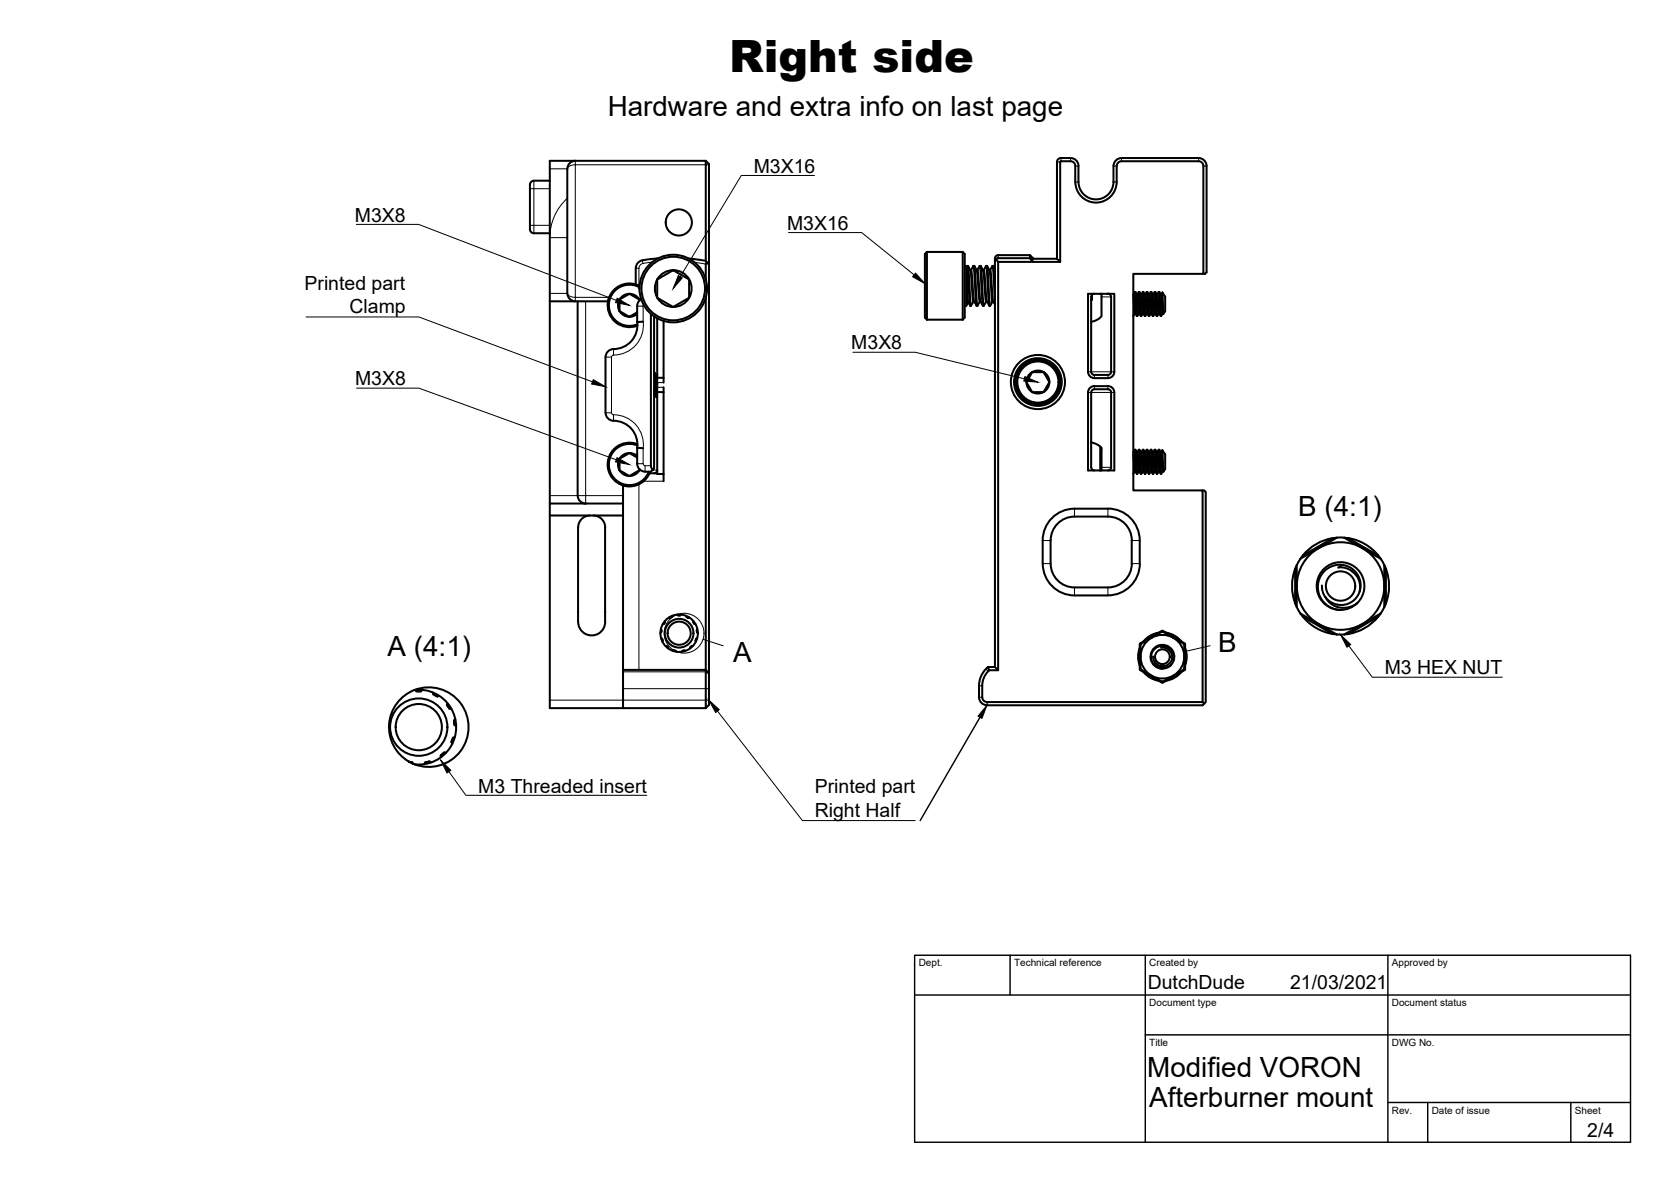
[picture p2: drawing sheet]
<svg xmlns="http://www.w3.org/2000/svg" width="420mm" height="297mm" viewBox="0 0 420 297" stroke-linecap="round" stroke-linejoin="round" font-family="sans-serif">
<!-- layer: Visible -->
<g fill="none" stroke="#000" stroke-width=".51">
<path d="M266.8 39.7h2.4a1.96 1.96 0 0 1 2 2v4a4.4 4.4 0 0 0 4.4 4.4 4.4 4.4 0 0 0 4.4-4.4v-4a2 2 0 0 1 2-2h19.4a2 2 0 0 1 2 2v26.7l-.4 .4h-.4M266.8 39.7a1.01 1.01 0 0 0-1 1M133.2 46.4v10.5a1.44 1.44 0 0 0 1 1.7h4M138.2 45.4h-4a1.01 1.01 0 0 0-1 1M142.6 42.4v31.3M144.7 40.4h-6.5v137.6h39.3M144.7 40.4h32.8v25.2l.8 .9M144.7 40.4a2 2 0 0 0-2 2M177.5 40.4l.8 .8v25.3M265.8 40.7v24.3M266.6 40.7v25.1h-15.6M266.8 40.5h2.4a1.17 1.17 0 0 1 1.2 1.2 10.8 10.8 0 0 0 .6 6.4 5.2 5.2 0 0 0 5.8 2.7 5.2 5.2 0 0 0 4-5.1v-4a1.2 1.2 0 0 1 1.2-1.2h19.4a1.2 1.2 0 0 1 1.2 1.2v27.1h-17.6v54.4h17.4v53.2h-54.2"/>
<path d="M266.8 40.5l-.2 .2M142.7 73.7a2 2 0 0 0 2 2M145.2 75.7l.1 48.8a2 2 0 0 0 2 2M152.9 75.7a5.5 5.5 0 0 0 7.4 6.1M155.8 75.3v2.9M155.8 75.3l1.6-1a1.27 1.27 0 0 1 2 .2l1.4 .8v.3M155.8 78.2l2.5 1.4M155.8 75.3a2.89 2.89 0 0 1 5.1 .2M155.8 75.3l-.4 1.4 .4 1.5M155.8 78.2l1 1 1.5 .4M159.9 71.5l.9 .3M159.9 71.5a5.5 5.5 0 0 0-7 3.9l-.1 .3h-14.6"/>
<path d="M160.2 78.5l-1.9 1.1M160.2 78.9l-1.1 .6-.8 .1M160.8 72.2a5.2 5.2 0 0 0-7.7 4.2 5.2 5.2 0 0 0 7.2 5.1M161.2 75.2l-.6 .5-.3 .8-.1 4.4M161.6 65.4a2 2 0 0 0-1.7 2v4.1M163.7 78.9v38.1l.4 1.1M164.5 79.6v38.1l-.8 .8h-1.5M165.2 70.2v4.6M165.2 70.2l3.4-1.9a1.14 1.14 0 0 1 1.7 .2l2.3 1.3a1.07 1.07 0 0 1 .7 1.5v2.7a1.07 1.07 0 0 1-1 1.4l-2.4 1.4a1.03 1.03 0 0 1-1.6-.2l-3.1-1.8M165.3 70.2a4.6 4.6 0 0 1 7-1.2 4.6 4.6 0 0 1 0 7.1 4.6 4.6 0 0 1-7-1.3M165.3 70.2a4.6 4.6 0 0 0 0 4.6M165.4 64.9l-3.8 .5"/>
<path d="M173.2 65l4.3 .6M177.5 74.8v93.5l.8 .8M177.7 65.9l-.2 .4v4M178.3 66.5v110.7l-.8 .8M233.1 63.3l-.5 .5v16l.5 .5M233.1 63.3v17M233.1 63.3h9M242.1 63.3l.5 .5v16l-.5 .5M242.1 63.3v17M242.6 66.8h.4M242.6 76.8h.4M243 66.8l.4 9"/>
<path d="M243 66.8v10M243.1 66.8l.9 10M243.1 66.8l-.1 .2M243.2 66.8l.2 .1 .1 .5 .7 9.4M243.4 75.8l-.4 1M243.4 75.8l.5 1M243.4 66.8l.6 1.1M244 67.9h.2M244 76.8h.2M244 67.9l.8 7.9M244.2 67.9l.7 7.6 .7 1.3M244.8 66.8l.8 10"/>
<path d="M244.8 66.8l-.6 1.1M244.8 75.8h.1M244.8 66.8h.2M244.8 75.8l-.6 1M245 66.8l.8 10M245 66.8l.6 1.1M245.6 76.8h.2M245.6 67.9h.2l.2 .9 .5 6.7 .6 1.3M245.6 67.9l.8 7.9M246.3 66.8l.9 10M246.3 66.8l-.6 1.1M246.4 75.8h.1"/>
<path d="M246.4 66.8h.2M246.4 75.8l-.6 1M246.6 66.8l.8 10M246.6 66.8l.6 1.1M247.2 76.8h.2M247.2 67.9l.8 7.9M247.2 67.9h.2M247.4 67.9l.6 7.4 .8 1.5M247.4 67.9l.6-1.1 .6 8.9 .1 1.1h.3M248 75.8h.2M248 66.8h.2M248 75.8l-.6 1"/>
<path d="M248.2 66.8l.8 10M248.2 66.8l.6 1.1M248.8 67.9h.2M248.8 67.9l.8 7.9M249 67.9l.6 7.3 .6 1.3M249.6 66.8l.6 8.6M249.6 66.8h.2l.1 .4 .3 4.6M249.6 75.8h.1M249.6 66.8l-.6 1.1M249.6 75.8l-.6 1M249.8 66.8l.4 .7M250.4 65.2l-.2 .5"/>
<path d="M251 65.8v102.6h-2.3a5.2 5.2 0 0 0-1.7 3.9v2.9M259 64.1v.8h-8.2l-.4 .3 .6 .6M259 64.9l.8 .9-.7-.8h6.7M259.8 65l-.8-.9h-8a1.24 1.24 0 0 0-.8 1.6v101.9M265.8 65l.8 .8M274.6 74.1v1.2l-.2 .3M275.2 73.8a.79 .79 0 0 0-.8 .8v18.8a.83 .83 0 0 0 .8 .8M276.6 73.8a.48 .48 0 0 1 .4 .8v4.9l-1 .8-1.6 .6M278.5 73.8h.1M278.6 73.8a.79 .79 0 0 1 .8 .8v18.8a.79 .79 0 0 1-.8 .8h-3.4M285 74l.5 4.7M285 74.7l.3 4"/>
<path d="M285 74l.3-.6 .5 5.7 .2 .3M285.3 73.4h.2l.1 .5 .4 5.5 .4-.7M285.3 78.7l-.3 .7M285.3 78.7h.2M285.5 78.7l.3 .7M285.5 73.4l.4 .8 .3 4 .3 .5M285.9 74h.1M286 74l.3-.6 .4 5.5 .1 .5h.2M286 74l.4 4.7M286.3 73.4l.3 .3 .4 5.7M286.4 78.7l.4 .7M286.5 73.4l.4 .9 .5 4.4"/>
<path d="M286.9 74h.1M287 74l.5 4.7M287 74l.4-.6 .4 5.6 .2 .4M287.4 73.4l.1 .2 .5 5.8 .4-.7M287.4 78.7h.1M287.4 78.7l-.4 .7M287.5 78.7l.3 .7M287.5 73.4l.4 .6M287.9 74l.5 4.7M287.9 74h.1M288 74l.5 4.7M288 74l.4-.6 .4 5.5 .2 .5"/>
<path d="M288.4 73.4l.2 .4 .4 5.6 .4-.7M288.4 78.7h.1M288.5 78.7l.3 .7M288.5 73.4l.4 .6M288.9 74l.4 4.7M288.9 74h.1M289 74l.5 4.7M289 74l.3-.6 .5 5.7 .2 .3M289.3 73.4h.2l.1 .5 .4 5.5 .4-.7M289.3 78.7h.2M289.5 78.7l.3 .7M289.5 73.4l.4 .6"/>
<path d="M289.9 74h.1M289.9 74l.4 4.7M290 74l.3-.6 .4 5.5 .1 .5h.2M290 74l.5 4.7M290.3 73.4h.2l.1 .7 .4 5.3 .4-.7M290.3 78.7h.2M290.5 78.7l.3 .7M290.5 73.4l.4 .6M290.9 74h.1M290.9 74l.5 4.7M291 74l.5 4.7M291 74l.4-.6 .4 5.6 .2 .4"/>
<path d="M291.4 73.4l.2 .6 .4 5.4 .4-.7M291.4 78.7h.1M291.5 78.7l.3 .7M291.5 73.4l.4 .6M291.9 74l.5 4.7M291.9 74h.1M292 74l.5 4.7M292.3 73.5l.7 1v3.7l-.5 .6M292.3 73.5l.2 5.3M292.3 73.5l-.3 .5M292.4 78.7h.1M292.5 78.7v.1"/>
<path d="M160.2 80.9a6.1 6.1 0 0 1-6.5 6.9 2 2 0 0 0-1.4 1.9v14a2.23 2.23 0 0 0 2.7 2.1 6 6 0 0 1 5.2 6.7M161.7 80.8l-1.5 .1M164.5 99v.1M164.5 97.8l.1 1.3M164.5 93.8l.4 5.6 .2 .3M164.5 93.8h.1M164.5 99.1h.1M164.5 93.7h.1M164.5 99.1v.1M164.6 99.1l.4 .6M164.6 93.7l.5 6 .1-.2M164.7 93.8l.3 .6"/>
<path d="M165 94.4h.1M165 94.4l.2 2.3M165.1 94.4l.1 .7M165.2 80v39.1h1.7M165.2 98.5h1.7M165.2 94.9h1.7M165.3 94.1l-.2 .3M166.9 97.3v23.6M166.9 80.7v15.4M233.1 80.3h9M259.5 93.5h2a1.29 1.29 0 0 1 1.6 1.1l.3 .6a1.25 1.25 0 0 1-.2 1.9l-.3 .6a1.26 1.26 0 0 1-1.8 .8h-.6a1.26 1.26 0 0 1-1.6-1.1l-.3-.6a1.27 1.27 0 0 1 .1-1.9zM275.2 97.8h3.4a.79 .79 0 0 1 .8 .8v18.8a.79 .79 0 0 1-.8 .8"/>
<path d="M275.2 95h3.4a1.6 1.6 0 0 0 1.6-1.6v-19.6h-6.6v19.6a1.6 1.6 0 0 0 1.6 1.6M275.2 97h3.4M275.2 97.8a.83 .83 0 0 0-.8 .8v18.8a.79 .79 0 0 0 .8 .8M275.2 97a1.6 1.6 0 0 0-1.6 1.6v19.6h6.6v-19.6a1.6 1.6 0 0 0-1.6-1.6M155.8 115.3v2.9M155.8 118.2l2.5 1.4M155.8 115.3l-.4 1.4 .4 1.5M155.8 118.2l1 1 1.5 .4M160.2 112.5l1.5 .1M160.2 112.5v4a2 2 0 0 0 2 2M160.2 115l-1.2-.7a.9 .9 0 0 0-1.6 0l-1.6 1M160.2 114.6a2.89 2.89 0 0 0-4.4 .7"/>
<path d="M160.3 111.6a5.5 5.5 0 0 0-7.2 3.3 5.5 5.5 0 0 0 3.6 7.1M160.3 112a5.2 5.2 0 0 0-6.8 2.8 5.2 5.2 0 0 0 2.9 6.8 5.2 5.2 0 0 0 6.7-3.1M160.8 117.9l-.1 .3-2.4 1.4M160.9 118a2.89 2.89 0 0 1-2.6 1.6M163.3 118.9l-.9 1.5-1.8 1.3-2.1 .5-1.8-.2M163.3 118.9h1.9M163.5 118.5l-.2 .4M165.3 118.1a.79 .79 0 0 1-.8 .8M274.4 111.2l1.2 .4 1.2 .8a6.6 6.6 0 0 1 .2 3.2v2.6h-.4M276.6 112.2v6M285 114.3l.3 4.1M285.3 113l-.3 .7 .5 4.7"/>
<path d="M285.3 113l.6 6M285.3 113h.2l.1 .6 .4 5.4M285.3 118.4l-.3 .6M285.3 118.4h.2M285.5 118.4l.3 .6M285.5 113l.4 .9 .4 4.2 .2 .3M285.9 119h.1M285.9 113.7h.1M286 113.7l.4 4.7M286.3 113l.6 6M286.3 113l.3 .3 .4 5.7M286.3 113l-.3 .7"/>
<path d="M286.4 118.4l-.4 .6M286.4 118.4l.4 .6M286.5 113l.4 .9 .5 4.5M286.9 113.7h.1M287 113.7l.5 4.7M287.3 113l.5 6M287.3 113l-.3 .7M287.4 118.4l-.5 .6M287.4 118.4h.1M287.4 113h.1M287.5 118.4l.3 .6M287.5 113l.4 .9 .5 4.5"/>
<path d="M287.5 113l.5 6M287.8 119h.2M287.9 113.7h.1M288 113.7l.5 4.7M288.3 113l.5 6M288.3 113l-.3 .7M288.4 118.4h.1M288.4 113h.1M288.4 118.4l-.4 .6M288.5 118.4l.3 .6M288.5 113l.4 1 .4 4.4M288.5 113l.5 6"/>
<path d="M288.8 119h.2M288.9 113.7h.1M289 113.7l.5 4.7M289.3 113l.6 6M289.3 118.4h.2M289.3 113h.2M289.3 113l-.3 .7M289.4 118.4l-.4 .6M289.5 118.4l.3 .6M289.5 113l.5 6M289.5 113l.4 .9 .4 4.5M289.9 119h.1"/>
<path d="M289.9 113.7h.1M290 113.7l.5 4.7M290.3 113l.6 6M290.3 118.4h.2M290.3 113h.2M290.3 113l-.3 .7M290.4 118.4l-.4 .6M290.5 113l.5 6M290.5 118.4l.3 .6M290.5 113l.4 .9 .5 4.5M290.9 119h.1M290.9 113.7h.1"/>
<path d="M291 113.7l.5 4.7M291.3 113l.5 6M291.3 113l-.3 .7M291.4 118.4h.1M291.4 113h.1M291.4 118.4l-.4 .6M291.5 118.4l.5 .6M291.5 113l.4 .9 .5 4.5M291.5 113l.5 6M291.9 113.7h.1M292 113.7l.5 4.7M292.3 113.2l.7 1v3.7l-.5 .6"/>
<path d="M292.3 113.2l.2 5.3M292.3 113.2l-.3 .5M292.4 118.4h.1M292.4 118.4l-.4 .6M292.5 118.4v.1M138.2 126.5h9.1M138.2 129.5h18.5M145.4 132.6v21.1M147.3 126.5h9.4M148.4 129.5a2.99 2.99 0 0 0-3 3M149.2 129.5a2.99 2.99 0 0 1 3 3M152.1 132.6v21.1"/>
<path d="M156.7 122v46.3M264.2 135.8v5.8M264.2 135.8a6 6 0 0 1 6-6h8.4a6 6 0 0 1 6 6v5.8a6 6 0 0 1-6 6h-8.4a6 6 0 0 1-6-6M278.6 127.8a8 8 0 0 1 8 8v5.8a8 8 0 0 1-8 8h-8.4a8 8 0 0 1-8-8v-5.8a8 8 0 0 1 8-8h8.4M302.4 123.2h.4l.4 .4v52.8l-.8 .8h-54.2M327.6 139.6l7.5-4.4a12.2 12.2 0 0 0-8.1 5.2M335.1 135.2l1-.1-7 4.1a5.1 5.1 0 0 0-3 2.8M336.1 135.1h1.9M339 135.2l-1-.1 9.1 5.3-.6-.8-7.5-4.4a12.1 12.1 0 0 1 7.5 4.4M145.4 153.8v2.3M145.4 153.7v.1M152.1 153.9v2.2"/>
<path d="M152.2 156.1a3.4 3.4 0 0 1-3.4 3.6 3.4 3.4 0 0 1-3.4-3.6M152.2 153.7v.2M166.2 158.1l.1 .2v.5l-.2 .2M166.3 158.3l-.1 .6M167.2 156.1v.3l-.3 .4-.3 .1M167.2 156.4l-.3 .4M168.9 155l-.5 .3M169 154.8l-.1 .2-.5 .3-.2-.1M170.3 154.5l.2 .2h.5l.2-.2M170.5 154.6l.5 .1M172.6 154.8v.2l.5 .3 .2-.1M172.6 155l.5 .3"/>
<path d="M174.3 156.3l.3 .5M174.3 156.1l.2 .5 .4 .3M175.2 158.3l.1 .6M175.3 158.1l-.1 .7 .3 .2M291.3 159l-1.8 .6-1.1 .7-.9 .9M293.2 159l1.3 .3 1.1 .6 1.4 1.3M325.6 142.9v8.7M325.7 151.6l.4 1M325.7 142.9a12.2 12.2 0 0 0 0 8.7M326.1 142v5.3M326.1 147.3v5.3M326.1 152.6l.9 1.6"/>
<path d="M326.1 142l-.4 .9M326.1 147.3a11 11 0 0 1 11-11 11 11 0 0 1 11 11M326.1 147.3a11 11 0 0 0 16.5 9.5M327 154.2l9.1 5.3M327 154.2l.6 .8M327.6 155l7.5 4.3M327.6 155a12.2 12.2 0 0 0 7.5 4.3M332.4 147.1l.2 1.7 .7 1.3M333.3 150.1a5 5 0 0 0 5.3 1.7l1-.4 1-.7 1.2-1.8a5.3 5.3 0 0 0-4.6-7 5.3 5.3 0 0 0-5.8 6l.4 1.9 .8 1.3 .7 .7 1.6 1 2.2 .5M333.3 150.1l.7 1 .8 .7 1 .6 1.2 .3 2-.1 1.2-.4 1.1-.6M335.1 159.3l2.2 .2 1.7-.2M336.5 142.6l1.9 .1 1.6 .9"/>
<path d="M337.2 142.2l-.7 .4M340 143.6a4.8 4.8 0 0 1 1.9 5M342.6 156.8l-4.6 2.7M346.5 155a12.2 12.2 0 0 1-7.5 4.3M347.1 154.2l-4.5 2.6M347.1 154.2l-.6 .8-7.5 4.3M347.1 140.4l1 1.6M348.1 147.3v5.3M348.1 142v5.3M348.1 147.3a11 11 0 0 1-5.5 9.5M348.1 142l.4 .9M348.1 152.6l-1 1.6"/>
<path d="M348.5 142.9v8.7M348.5 142.9a12.2 12.2 0 0 1 0 8.7M348.5 151.6l-.4 1M104.2 173.4a10 10 0 0 1 13.6 9.3 10 10 0 0 1-13.6 9.4M104.2 173.4a9.4 9.4 0 0 1 10.5 9.3 9.4 9.4 0 0 1-10.5 9.4M104.2 173.4a10 10 0 0 0-6.4 8.5 10 10 0 0 0 5 9.5M104.4 173.4l.3 .3h1.2l.3-.3M104.7 173.7h1.2M108.8 174l.2 .5 1 .5 .4-.1M108.9 174.5l1.1 .5M112.4 177.1l.6 1M112.5 176.7l-.1 .5 .6 .9h.5"/>
<path d="M156.7 168.3v9.7M156.7 168.3h20.8v9.7M166.2 160.4l.3 .1 .2 .5-.2 .2M166.5 160.5l.1 .5M167.3 162.4l.3-.1 .4 .4v.2M167.6 162.3l.4 .4M169.2 163.6l.2-.2 .6 .2 .1 .2M169.4 163.4l.6 .2M172.1 163.5l-.5 .1M172.3 163.6l-.2-.2-.5 .2-.2 .2M174 162.3l-.5 .4M174.2 162.4l-.3-.1-.4 .4v.2"/>
<path d="M175.1 160.5l-.2 .5M175.3 160.4l-.2 .1-.2 .5 .1 .2M246.2 175.2a2 2 0 0 0 2 2M247 175.2a1.2 1.2 0 0 0 1.2 1.2M248.4 167.6a6.2 6.2 0 0 0-2.2 4.7v2.9M248.4 167.6h1.8l.8 .8M248.4 167.6l.3 .8M286.6 162.9l-.4 1.8v1.3l.4 1.2M286.6 167.2v1.1l.9 .6M286.6 162.9v4.3M287.5 168.9l1.5 1.3 1.1 .5 1.2 .4M287.5 161.2l-.9 .5v1.2"/>
<path d="M287.5 161.2l4.8-2.7 4.7 2.7M287.5 168.9l3.8 2.2M289.5 160.3l2-1.2a.88 .88 0 0 1 1.5 0l2 1.2M289.5 160.3l-2 1.1a.88 .88 0 0 0-.7 1.3v4.6a.84 .84 0 0 0 .6 1.2l4.1 2.4a.86 .86 0 0 0 1.5 0l4-2.3a.87 .87 0 0 0 .8-1.3v-4.6a.88 .88 0 0 0-.8-1.3l-2-1.1M289.9 165l.2 .8 .3 .6M290.4 166.4l.5 .5 1 .5M290.4 166.4l.6 .8 1.2 .5a2.97 2.97 0 0 0 2.2-.5M291.3 171.1l1 .5 .9-.5M291.9 167.4l1.2-.1 .7-.4 .6-.7 .4-1.2-.2-1-.4-.7-.8-.6-.9-.3-1.6 .3-.7 .5-.6 .8-.2 .9 .1 .9 .8 1.4a2.86 2.86 0 0 0 2 .8M292.4 162.5l-.4 .2a2.54 2.54 0 0 1 2.6 1.7l.1 1.3M295 160.3a5.5 5.5 0 0 0-5.5 0M295 160.3a5.5 5.5 0 0 1 1.5 8.3 5.5 5.5 0 0 1-8.4 0 5.5 5.5 0 0 1 1.4-8.3"/>
<path d="M297 161.2l1 .5v1.2M297 168.9l-3.8 2.2M297 168.9l-.9 .9-1 .7-1.9 .6M298 167.2v1.1l-1 .6M298 162.9v4.3M298 162.9l.3 1.2 .1 1.2-.4 1.9M302.4 176.4l.4 .4M102.8 191.4l1 .5M102.8 191.4l.9 .2 .1 .3M102.8 191.4l.9 .3M103.9 191.9l.3 .2M108 191.4l-1.1 .2"/>
<path d="M108.4 191.6l-.4-.3-1.1 .3-.2 .5M111.7 189.1l-.9 .8M112.2 189.2l-.5-.1-.9 .8v.4M113.9 185.4l-.4 1.1M114.2 181l.1 1.2M114.4 185.2l-.5 .2-.4 1.1 .2 .4M114.5 180.7l-.4 .4 .2 1.1 .4 .3"/>
<circle cx="170.7" cy="55.9" r="3.3"/>
<circle cx="169.3" cy="72.5" r="8"/>
<circle cx="169.3" cy="72.5" r="8.5"/>
<circle cx="261" cy="96" r="6.8"/>
<circle cx="261" cy="96" r="5.2"/>
<circle cx="261" cy="96" r="5.6"/>
<circle cx="261" cy="96" r="2.89"/>
<circle cx="261" cy="96" r="5.5"/>
<circle cx="261" cy="96" r="6"/>
<circle cx="170.8" cy="159.1" r="4.7"/>
<circle cx="170.8" cy="159.1" r="3.6"/>
<circle cx="170.8" cy="159.1" r="2.91"/>
<circle cx="337.1" cy="147.3" r="3.7"/>
<circle cx="337.1" cy="147.3" r="6"/>
<circle cx="292.3" cy="165" r="1.85"/>
<circle cx="292.3" cy="165" r="3"/>
<circle cx="105.3" cy="182.7" r="7.2"/>
<circle cx="105.3" cy="182.7" r="5.8"/>
</g>
<!-- layer: Visible Narrow -->
<g fill="none" stroke="#000" stroke-width=".25">
<path d="M266.8 39.7v.8M269.2 39.7v.8M282 39.7v.8M301.4 39.7v.8M133.2 56.6h1M133.2 47.4h1M134.2 56.6v2M134.2 45.4v2M134.2 47.4v9.2M134.2 56.6h4M134.2 47.4h4M138.2 42.4h4.4"/>
<path d="M142.7 49.8a13.4 13.4 0 0 0-4.5 9.9h4.4M144.7 40.4v1a1.93 1.93 0 0 0-2 1M178.3 41.4h-33.6v33.3h8.4M265.8 40.7h.8M270.4 41.7h.8M270.4 45.7h.8M280 41.7h.8M280 45.7h.8M302.6 41.7h.8M138.2 73.7h4.4M142.7 73.7a1.65 1.65 0 0 0 2 1v1M147.3 75.7v48.9h9.4"/>
<path d="M159.9 67.4h.8M160.2 76.9h1.5v3.9a7.5 7.5 0 0 1-7.4 8.4M160.7 67.4v4.4M161.5 65.4l.2 .8M161.7 66.2l-.6 .3-.4 .9M161.8 76.6l-.1 .3M163.9 65.9l-2.2 .3M174.7 65.9l2.8 .5M251 64.1v.8M277 74.6h2.4M152.3 89.7h1.5M153.8 89.7v14h-1.5"/>
<path d="M154.3 87.7v1.5M154.3 89.2l-.5 .3v.2M164.5 99.3h.3M164.9 94.1h.3M165.2 96.1h1.7M165.2 97.3h1.7M273.6 98.6h6.6M273.6 93.4h6.6M275.2 94.2v.8M275.2 97v.8M278.6 94.2v.8M278.6 97v.8"/>
<path d="M153.8 103.7v.3l.5 .2M154.3 104.2v1.5M154.3 104.2a7.5 7.5 0 0 1 7.4 8.4v3.9h-1.5M161.7 116.5l.3 .4 .2 .1M162.2 117v1.5M162.2 117h1.5M164.1 118.1h1.1M277 117.4h2.4M138.2 124.6h9.1v1.9M160.7 121.7v46.6M161.8 120.9h5.1M262.2 135.8h2"/>
<path d="M270.2 127.8v2M278.6 127.8v2M284.6 135.8h2M262.2 141.6h2M270.2 147.6v2M278.6 147.6v2M284.6 141.6h2M138.2 175.9h40.1M156.7 168.8h20.8l.8 .6M156.7 173.1h21.6M246.2 175.2h.8M246.2 172.3h.8"/>
<path d="M247.9 168.1l.6 .6M248.2 176.4v.8"/>
</g>
<!-- layer: Visible -->
<circle cx="278.6" cy="73.8" r=".25" fill="#000"/>
<!-- layer: TitleBlock -->
<path d="M230 240.1h180v46.9h-180zM230 250h180M254 240.1v9.9M288 240.1v46.9M349 240.1v46.9M288 260.1h122M349 277.1h61M359 277.1v9.9M395 277.1v9.9" fill="none" stroke="#000" stroke-width=".36"/>
<!-- layer: Annotations -->
<path d="M155.2 74.9l3 1.8-3.4-.7zM170.6 69.2l1 .6-2.4 2.7zM230.2 68.6l2.4 2.7-3.1-1.8zM149.2 95.4l3.1 1.8-3.5-.7zM257.7 94.6l3.3 1.4-3.6-.2zM155.2 115l3 1.7-3.4-.6zM178.2 175.9l2.6 2.4-.9 .8zM337.1 159.5l2.5 2.5-.9 .7zM110.8 191.1l2.5 2.5-.9 .7z" fill="#000" stroke="#000" stroke-width=".25"/>
<g fill="none" stroke="#000" stroke-width=".25">
<path d="M89.6 56.4h15.7l49.7 19.1M198.3 58.4h18.4l13.1 10.7M204.8 44.1h-18.4l-15.4 25.4M77 79.7h28.3l43.7 16.3M89.6 97.5h15.7l49.7 18M214.4 88.5h15.7l27.5 6.7M176.8 160.7l5 1.6M180.4 178.7l21.4 27.5h28.3M304.3 162.3l-6.1 1.4M339.2 162.3l5.9 7.9h32.6M112.9 193.9l4.2 6h45.5"/>
<circle cx="172" cy="159.1" r="5"/>
<circle cx="292.3" cy="165" r="6.1"/>
</g>
<!-- layer: Sketch5 -->
<path d="M248.2 177.2l-1.3 3.3-1-.5z" fill="#000" stroke="#000" stroke-width=".25"/>
<path d="M246.4 180.3l-15 25.9" fill="none" stroke="#000" stroke-width=".36"/>
<text font-size="11.2" x="183.4" y="18.1">Right side</text>
<g font-size="7">
<text x="152.8" y="29.1">Hardware and extra info on last page</text>
<text x="326.5" y="129.5">B (4:1)</text>
<text x="97.5" y="164.9">A (4:1)</text>
<text x="184.3" y="166.3">A</text>
<text x="306.3" y="163.8">B</text>
<text x="288.5" y="270.6">Modified VORON</text>
<text x="289" y="278.1">Afterburner mount</text>
</g>
<g font-size="4.9">
<text x="189.5" y="43.4">M3X16</text>
<text x="89.2" y="55.7">M3X8</text>
<text x="197.9" y="57.7">M3X16</text>
<text x="76.6" y="72.8">Printed part</text>
<text x="87.9" y="78.7">Clamp</text>
<text x="214.1" y="87.8">M3X8</text>
<text x="89.3" y="96.8">M3X8</text>
<text x="348.2" y="169.5">M3 HEX NUT</text>
<text x="120.3" y="199.2">M3 Threaded insert</text>
<text x="204.9" y="199.3">Printed part</text>
<text x="204.9" y="205.2">Right Half</text>
<text x="288.6" y="248.5">DutchDude</text>
<text x="324.4" y="248.6">21/03/2021</text>
<text x="399.1" y="285.8">2/4</text>
</g>
<g font-size="2.5">
<text x="231" y="242.9">Dept.</text>
<text x="255" y="242.9">Technical reference</text>
<text x="289" y="242.9">Created by</text>
<text x="350" y="242.9">Approved by</text>
<text x="289" y="252.8">Document type</text>
<text x="350" y="252.8">Document status</text>
<text x="289" y="262.9">Title</text>
<text x="350" y="262.9">DWG No.</text>
<text x="350" y="279.9">Rev.</text>
<text x="360" y="279.9">Date of issue</text>
<text x="396" y="279.9">Sheet</text>
</g>
</svg>
